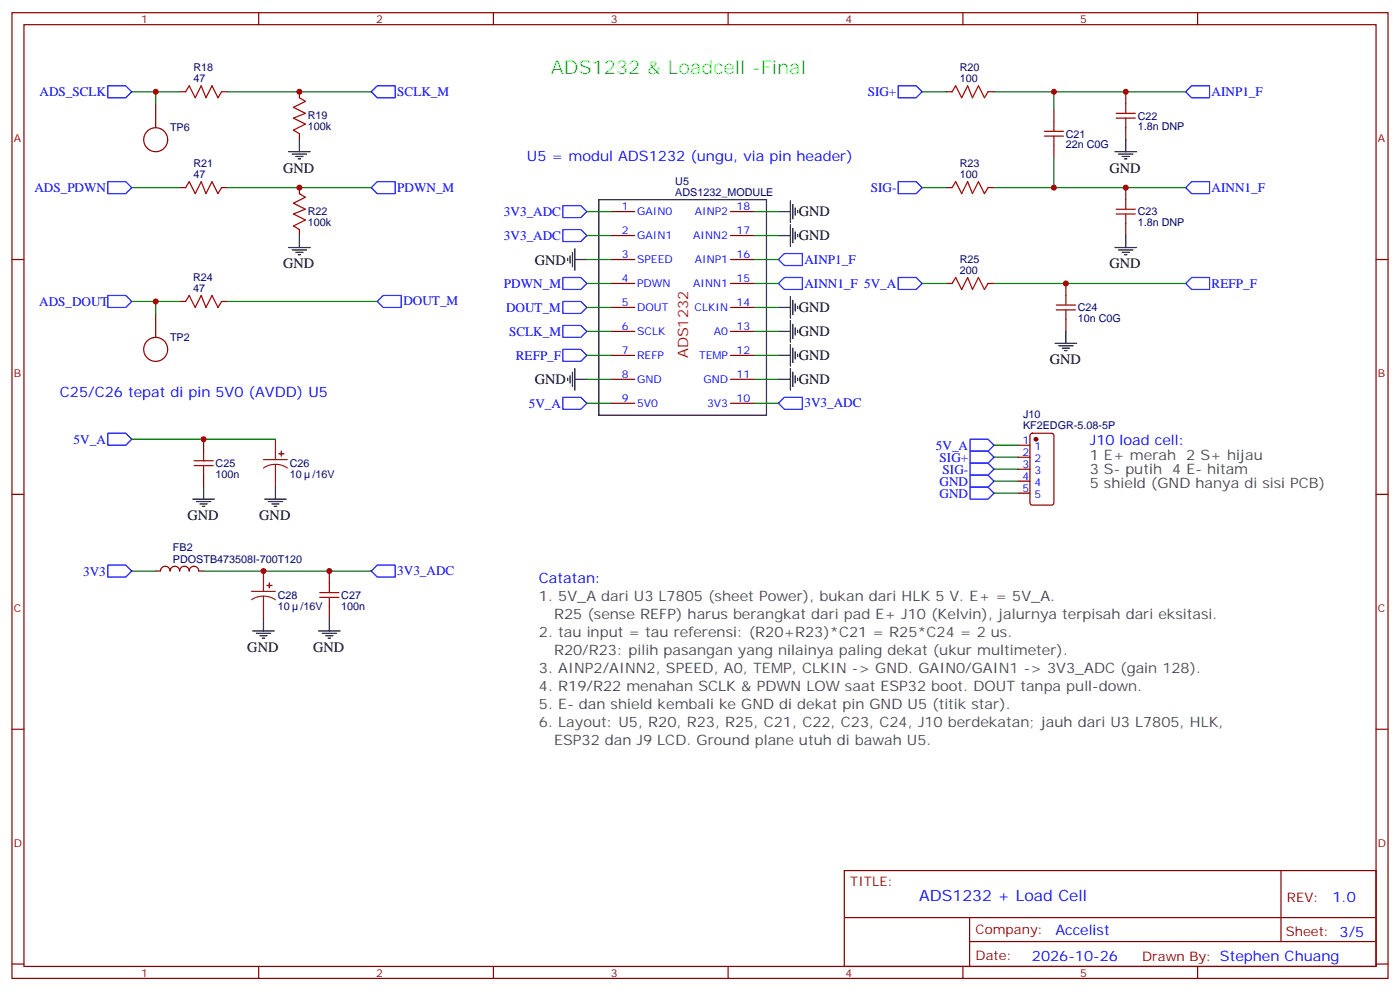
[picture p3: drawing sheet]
<svg xmlns="http://www.w3.org/2000/svg" width="412mm" height="292mm" viewBox="0 0 412 292" stroke-linecap="round" stroke-linejoin="round" font-family="sans-serif">
<g fill="none" stroke="#870000" stroke-width=".35">
<path d="M3.5 3.7h405.4v284.4h-405.4zM7.1 7.3h398.2v277.3h-398.2zM76.2 3.7v3.6M145.3 3.7v3.6M214.5 3.7v3.6M283.6 3.7v3.6M352.8 3.7v3.6M45.9 30.6v7M52.9 27h1.8M65.3 27h1.7M88.2 27v1.8M88.2 39.4v1.7"/>
<path d="M278.7 27h1.8M291 27h1.8M310.4 32.3v3.5M331.6 27v3.6M331.6 37.6v3.5M52.9 55.2h1.8M65.3 55.2h1.7M88.2 55.2v1.8M278.7 55.2h1.8M291 55.2h1.8M310.4 42.9v3.5M331.6 55.2v3.6"/>
<path d="M3.5 76.4h3.6M88.2 67.6v1.8M179.9 76.4h7.1M179.9 62.3h7.1M179.9 69.4h7.1M215.2 76.4h7M215.2 62.3h7M215.2 69.4h7M331.6 65.8v3.6M405.3 76.4h3.6M45.9 92.3v7M52.9 88.8h1.8"/>
<path d="M65.3 88.8h1.7M179.9 83.5h7.1M179.9 90.5h7.1M179.9 97.6h7.1M215.2 83.5h7M215.2 90.5h7M215.2 97.6h7M278.7 83.5h1.8M291 83.5h1.8M314 83.5v3.5M314 94.1v3.5M179.9 104.6h7.1"/>
<path d="M179.9 111.7h7.1M179.9 118.7h7.1M215.2 104.6h7M215.2 111.7h7M215.2 118.7h7M60 129.3v3.6M60 139.9v3.5M299.9 131.1h3.5M299.9 134.6h3.5M299.9 138.1h3.5M303.6 127.8l.5-.2h5.6l.7 .4v20l-.4 .7h-5.9l-.7-.4v-20zM3.5 145.6h3.6"/>
<path d="M299.9 141.7h3.5M299.9 145.2h3.5M405.3 145.6h3.6M45.9 168.1h1.4a1.41 1.41 0 0 1 1.4-1.4 1.41 1.41 0 0 1 1.4 1.4 1.41 1.41 0 0 1 1.4-1.4 1.41 1.41 0 0 1 1.4 1.4 1.41 1.41 0 0 1 1.4-1.4 1.41 1.41 0 0 1 1.4 1.4 1.41 1.41 0 0 1 1.4-1.4 1.41 1.41 0 0 1 1.5 1.4h1.4M97 168.1v3.6M97 178.7v3.5M3.5 214.7h3.6M405.3 214.7h3.6M248.7 256.3h156.6v28.3h-156.6zM377.3 256.4v20.8M248.7 270.2h156.5M285.6 277.2h119.6"/>
<path d="M285.6 270.2v14.1M3.5 283.8h3.6M76.2 284.6v3.5M145.3 284.6v3.5M214.5 284.6v3.5M283.6 284.6v3.5M352.8 284.6v3.5M405.3 283.8h3.6"/>
<circle cx="45.9" cy="41.1" r="3.5"/>
<circle cx="45.9" cy="102.9" r="3.5"/>
</g>
<g fill="none" stroke="#000" stroke-width=".35">
<path d="M85 44.7h6.4M86.1 45.4h4.2M87.1 46.1h2.2M87.8 46.8h.7M88.2 41.1v3.6M176.4 58.8h49.4v63.5h-49.4zM232.8 59.1v6.4M328.4 44.7h6.4M329.5 45.4h4.2M330.6 46.1h2.1M331.3 46.8h.7M331.6 41.1v3.6"/>
<path d="M85 72.9h6.4M86.1 73.6h4.2M87.1 74.3h2.2M87.8 75h.7M88.2 69.4v3.5M167.2 76.1v.7M167.9 75.4v2.1M168.6 74.3v4.2M169.3 73.2v6.4M169.3 76.4h3.6M229.3 69.4h3.5M229.3 62.3h3.5"/>
<path d="M232.8 66.2v6.3M233.5 60.2v4.2M233.5 67.2v4.3M234.2 61.2v2.2M234.2 68.3v2.1M234.9 61.9v.8M234.9 69v.7M328.4 72.9h6.4M329.5 73.6h4.2M330.6 74.3h2.1M331.3 75h.7M331.6 69.4v3.5"/>
<path d="M229.3 97.6h3.5M229.3 90.5h3.5M232.8 87.3v6.4M232.8 94.4v6.4M233.5 88.4v4.2M233.5 95.5v4.2M234.2 89.5v2.1M234.2 96.5v2.1M234.9 90.2v.7M234.9 97.2v.7M314 97.6v3.5M167.2 111.3v.7"/>
<path d="M167.9 110.6v2.1M168.6 109.6v4.2M169.3 111.7h3.6M169.3 108.5v6.4M229.3 111.7h3.5M229.3 104.6h3.5M232.8 101.5v6.3M232.8 108.5v6.4M233.5 102.5v4.3M233.5 109.6v4.2M234.2 103.6v2.1M234.2 110.6v2.1"/>
<path d="M234.9 104.3v.7M234.9 111.3v.7M310.8 101.1h6.3M311.9 101.8h4.2M312.9 102.5h2.1M313.6 103.2h.7M56.8 147h6.3M57.9 147.7h4.2M58.9 148.4h2.1M59.6 149.1h.7M60 143.4v3.6M78 147h6.3"/>
<path d="M79 147.7h4.3M80.1 148.4h2.1M80.8 149.1h.7M81.1 143.4v3.6M74.4 185.8h6.4M75.5 186.5h4.2M76.6 187.2h2.1M77.3 187.9h.7M77.6 182.2v3.6M93.8 185.8h6.4M94.9 186.5h4.2M96 187.2h2.1"/>
<path d="M96.7 187.9h.7M97 182.2v3.6"/>
</g>
<g fill="none" stroke="#a10000" stroke-width=".35">
<path d="M54.7 27l1-1.7 1.8 3.5 1.8-3.5 1.4 3.5 1.7-3.5 1.8 3.5 1.1-1.8M88.2 28.8l1.8 1-3.6 1.8 3.6 1.8-3.6 1.4 3.6 1.7-3.6 1.8 1.8 1.1M280.5 27l1-1.7 1.8 3.5 1.7-3.5 1.5 3.5 1.7-3.5 1.8 3.5 1-1.8M307.6 38.7h5.7M310.4 35.8v2.9M328.8 34.8h5.6M328.8 33.4h5.6M331.6 30.6v2.8M331.6 34.8v2.8M54.7 55.2l1-1.7 1.8 3.5 1.8-3.5 1.4 3.5 1.7-3.5 1.8 3.5 1.1-1.8M88.2 57l1.8 1.1-3.6 1.7 3.6 1.8-3.6 1.4 3.6 1.8-3.6 1.7 1.8 1.1M280.5 55.2l1-1.7 1.8 3.5 1.7-3.5 1.5 3.5 1.7-3.5 1.8 3.5 1-1.8"/>
<path d="M307.6 40.1h5.7M310.4 40.1v2.8M331.6 58.8v2.8M328.8 63h5.6M328.8 61.6h5.6M331.6 63v2.8M54.7 88.8l1-1.8 1.8 3.5 1.8-3.5 1.4 3.5 1.7-3.5 1.8 3.5 1.1-1.7M280.5 83.5l1-1.8 1.8 3.5 1.7-3.5 1.5 3.5 1.7-3.5 1.8 3.5 1-1.7M311.1 91.2h5.7M311.1 89.8h5.7M314 87v2.8M314 91.2v2.9"/>
<path d="M57.1 137.1h5.7M57.1 135.7h5.7M60 132.9v2.8M60 137.1v2.8M94.2 175.9h5.6M94.2 174.5h5.6M97 171.7v2.8M97 175.9v2.8"/>
</g>
<path d="M77.6 135.3h7.1M81.1 136.7l-1.8 .3-1.7 .8M81.1 136.7l1.9 .3 1.7 .8M81.1 129.3v6M81.1 136.7v6.7M74.1 174.1h7M77.6 175.5l-1.8 .3-1.7 .8M77.6 175.5l1.9 .3 1.6 .8M77.6 168.1v6M77.6 175.5v6.7" fill="none" stroke="#8c2424" stroke-width=".35"/>
<g fill="#8c2424" stroke="#8c2424" stroke-width=".35">
<path d="M78.7 172.4h1.4z"/>
<path d="M79.3 171.7l.1 1.4z"/>
<path d="M82.2 133.6h1.4z"/>
<path d="M82.9 132.9v1.4z"/>
</g>
<g fill="none" stroke="#00f" stroke-width=".35">
<path d="M31.7 25.3h5.3l1.8 1.7-1.8 1.8h-5.3zM109.4 27l1.7-1.7h5.3v3.5h-5.3zM264.6 25.3h5.3l1.7 1.7-1.7 1.8h-5.3zM349.2 27l1.8-1.7h5.3v3.5h-5.3zM31.7 53.5h5.3l1.8 1.7-1.8 1.8h-5.3zM109.4 55.2l1.7-1.7h5.3v3.5h-5.3zM264.6 53.5h5.3l1.7 1.7-1.7 1.8h-5.3zM349.2 55.2l1.8-1.7h5.3v3.5h-5.3zM165.8 67.6h5.3l1.8 1.8-1.8 1.7h-5.3zM165.8 60.5h5.3l1.8 1.8-1.8 1.8h-5.3zM229.3 76.4l1.8-1.8h5.3v3.6h-5.3zM31.7 87h5.3l1.8 1.8-1.8 1.7h-5.3z"/>
<path d="M111.1 88.8l1.8-1.8h5.3v3.5h-5.3zM165.8 95.8h5.3l1.8 1.8-1.8 1.7h-5.3zM165.8 88.8h5.3l1.8 1.7-1.8 1.8h-5.3zM165.8 81.7h5.3l1.8 1.8-1.8 1.7h-5.3zM229.3 83.5l1.8-1.8h5.3v3.5h-5.3zM264.6 81.7h5.3l1.7 1.8-1.7 1.7h-5.3zM349.2 83.5l1.8-1.8h5.3v3.5h-5.3zM165.8 117h5.3l1.8 1.7-1.8 1.8h-5.3zM165.8 102.9h5.3l1.8 1.7-1.8 1.8h-5.3zM229.3 118.7l1.8-1.7h5.3v3.5h-5.3zM31.7 127.6h5.3l1.8 1.7-1.8 1.8h-5.3zM285.8 139.9h5.2l1.8 1.8-1.8 1.7h-5.2z"/>
<path d="M285.8 136.4h5.2l1.8 1.7-1.8 1.8h-5.2zM285.8 132.9h5.2l1.8 1.7-1.8 1.8h-5.2zM285.8 129.3h5.2l1.8 1.8-1.8 1.8h-5.2zM285.8 143.4h5.2l1.8 1.8-1.8 1.8h-5.2zM31.7 166.4h5.3l1.8 1.7-1.8 1.8h-5.3zM109.4 168.1l1.7-1.7h5.3v3.5h-5.3z"/>
</g>
<circle cx="305.2" cy="129.3" r=".53" fill="#870000" stroke="#870000" stroke-width=".35"/>
<g fill="none" stroke="#008700" stroke-width=".35">
<path d="M38.8 27h14.1M45.9 27v3.6M67 27h42.4M271.6 27h7.1M292.8 27h56.4M310.4 27v5.3M38.8 55.2h14.1M67 55.2h42.4M271.6 55.2h7.1M292.8 55.2h56.4M310.4 46.4v8.8M172.9 62.3h7"/>
<path d="M172.9 69.4h7M172.9 76.4h7M222.2 62.3h7.1M222.2 69.4h7.1M222.2 76.4h7.1M38.8 88.8h14.1M45.9 88.8v3.5M67 88.8h44.1M172.9 83.5h7M172.9 90.5h7M172.9 97.6h7M222.2 83.5h7.1"/>
<path d="M222.2 90.5h7.1M222.2 97.6h7.1M271.6 83.5h7.1M292.8 83.5h56.4M172.9 104.6h7M172.9 111.7h7M172.9 118.7h7M222.2 104.6h7.1M222.2 111.7h7.1M222.2 118.7h7.1M38.8 129.3h42.3M292.8 131.1h7.1"/>
<path d="M292.8 134.6h7.1M292.8 138.1h7.1M292.8 141.7h7.1M292.8 145.2h7.1M38.8 168.1h7.1M60 168.1h49.4"/>
</g>
<g fill="#c00">
<circle cx="88.2" cy="27" r=".88"/>
<circle cx="88.2" cy="55.2" r=".88"/>
<circle cx="310.4" cy="55.2" r=".88"/>
<circle cx="331.6" cy="27" r=".88"/>
<circle cx="331.6" cy="55.2" r=".88"/>
<circle cx="314" cy="83.5" r=".88"/>
<circle cx="60" cy="129.3" r=".88"/>
<circle cx="310.4" cy="27" r=".88"/>
<circle cx="45.9" cy="88.8" r=".88"/>
<circle cx="45.9" cy="27" r=".88"/>
<circle cx="77.6" cy="168.1" r=".88"/>
<circle cx="97" cy="168.1" r=".88"/>
</g>
<text font-size="5.6" fill="#3f3" x="162.3" y="21.7">ADS1232 &amp; Loadcell -Final</text>
<text font-size="4.6" fill="#00f" x="270.8" y="265.4">ADS1232 + Load Cell</text>
<g font-size="4.2" fill="#00f">
<text x="155.2" y="47.5">U5 = modul ADS1232 (ungu, via pin header)</text>
<text x="17.6" y="117">C25/C26 tepat di pin 5V0 (AVDD) U5</text>
<text x="321" y="131.1">J10 load cell:</text>
<text x="158.7" y="171.7">Catatan:</text>
<text x="392.5" y="265.6">1.0</text>
<text x="310.9" y="275.2">Accelist</text>
<text x="304" y="283">2026-10-26</text>
</g>
<g font-size="4.2">
<text x="83.4" y="50.8">GND</text>
<text x="326.8" y="50.8">GND</text>
<text x="235.3" y="63.7">GND</text>
<text x="235.3" y="70.8">GND</text>
<text x="157.5" y="77.9">GND</text>
<text x="83.4" y="79">GND</text>
<text x="326.8" y="79">GND</text>
<text x="235.3" y="91.9">GND</text>
<text x="235.3" y="99">GND</text>
<text x="235.3" y="106">GND</text>
<text x="309.2" y="107.2">GND</text>
<text x="157.5" y="113.2">GND</text>
<text x="235.3" y="113.1">GND</text>
<text x="55.2" y="153.1">GND</text>
<text x="76.4" y="153.1">GND</text>
<text x="72.8" y="191.9">GND</text>
<text x="92.2" y="191.9">GND</text>
</g>
<text font-size="4.2" fill="#f00" x="202.7" y="105.5" transform="rotate(-90 202.7 105.5)">ADS1232</text>
<g font-size="4.2" fill="#444">
<text x="321" y="135.3">1 E+ merah</text>
<text x="349.5" y="135.3">2 S+ hijau</text>
<text x="321" y="139.6">3 S- putih</text>
<text x="321" y="143.8">5 shield (GND hanya di sisi PCB)</text>
<text x="345.3" y="139.6">4 E- hitam</text>
<text x="158.7" y="177">1. 5V_A dari U3 L7805 (sheet Power), bukan dari HLK 5 V. E+ = 5V_A.</text>
<text x="163.2" y="182.2">R25 (sense REFP) harus berangkat dari pad E+ J10 (Kelvin), jalurnya terpisah dari eksitasi.</text>
<text x="158.7" y="187.5">2. tau input = tau referensi: (R20+R23)*C21 = R25*C24 = 2 us.</text>
<text x="163.2" y="192.8">R20/R23: pilih pasangan yang nilainya paling dekat (ukur multimeter).</text>
<text x="158.7" y="198.1">3. AINP2/AINN2, SPEED, A0, TEMP, CLKIN -&gt; GND. GAIN0/GAIN1 -&gt; 3V3_ADC (gain 128).</text>
<text x="158.7" y="203.4">4. R19/R22 menahan SCLK &amp; PDWN LOW saat ESP32 boot. DOUT tanpa pull-down.</text>
<text x="158.7" y="208.7">5. E- dan shield kembali ke GND di dekat pin GND U5 (titik star).</text>
<text x="158.7" y="214">6. Layout: U5, R20, R23, R25, C21, C22, C23, C24, J10 berdekatan; jauh dari U3 L7805, HLK,</text>
<text x="163.2" y="219.3">ESP32 dan J9 LCD. Ground plane utuh di bawah U5.</text>
</g>
<g font-size="3.9" fill="#00f">
<text x="11.6" y="28.4">ADS_SCLK</text>
<text x="117" y="28.2">SCLK_M</text>
<text x="255.6" y="28.4">SIG+</text>
<text x="356.9" y="28.2">AINP1_F</text>
<text x="10.1" y="56.6">ADS_PDWN</text>
<text x="117" y="56.4">PDWN_M</text>
<text x="256.5" y="56.6">SIG-</text>
<text x="356.9" y="56.4">AINN1_F</text>
<text x="148.5" y="63.6">3V3_ADC</text>
<text x="148.5" y="70.7">3V3_ADC</text>
<text x="237" y="77.6">AINP1_F</text>
<text x="118.8" y="89.9">DOUT_M</text>
<text x="148.5" y="84.8">PDWN_M</text>
<text x="237" y="84.7">AINN1_F 5V_A</text>
<text x="356.9" y="84.7">REFP_F</text>
<text x="11.5" y="90.1">ADS_DOUT</text>
<text x="149.1" y="91.9">DOUT_M</text>
<text x="150" y="98.9">SCLK_M</text>
<text x="152" y="106">REFP_F</text>
<text x="237" y="119.9">3V3_ADC</text>
<text x="155.8" y="120.1">5V_A</text>
<text x="21.7" y="130.7">5V_A</text>
<text x="275.7" y="132.4">5V_A</text>
<text x="276.8" y="136">SIG+</text>
<text x="276.8" y="143">GND</text>
<text x="277.7" y="139.5">SIG-</text>
<text x="276.8" y="146.6">GND</text>
<text x="24.5" y="169.5">3V3</text>
<text x="117" y="169.3">3V3_ADC</text>
</g>
<g font-size="3.9" fill="#800">
<text x="250.5" y="260.9">TITLE:</text>
<text x="379.1" y="265.6">REV:</text>
<text x="287.4" y="275.1">Company:</text>
<text x="378.7" y="275.7">Sheet: 3/5</text>
<text x="287.4" y="282.8">Date:</text>
<text x="336.4" y="282.9">Drawn By: Stephen Chuang</text>
</g>
<g font-size="3.2" fill="#800">
<text x="41.6" y="6.7">1</text>
<text x="110.8" y="6.7">2</text>
<text x="179.9" y="6.7">3</text>
<text x="249.1" y="6.7">4</text>
<text x="318.2" y="6.7">5</text>
<text x="4.1" y="41.8">A</text>
<text x="405.9" y="41.8">A</text>
<text x="4.1" y="111">B</text>
<text x="405.9" y="111">B</text>
<text x="4.1" y="180.1">C</text>
<text x="405.9" y="180.1">C</text>
<text x="4.1" y="249.3">D</text>
<text x="405.9" y="249.3">D</text>
<text x="41.6" y="287.5">1</text>
<text x="110.8" y="287.5">2</text>
<text x="179.9" y="287.5">3</text>
<text x="249.1" y="287.5">4</text>
<text x="318.2" y="287.5">5</text>
</g>
<g font-size="3.2" fill="#000080">
<text x="57" y="21">R18</text>
<text x="282.7" y="21">R20</text>
<text x="57" y="24.2">47</text>
<text x="282.7" y="24.2">100</text>
<text x="90.7" y="35.1">R19</text>
<text x="335.1" y="35.2">C22</text>
<text x="50.1" y="38.5">TP6</text>
<text x="90.7" y="38.3">100k</text>
<text x="314" y="40.5">C21</text>
<text x="335.1" y="38.4">1.8n DNP</text>
<text x="314" y="43.7">22n C0G</text>
<text x="57" y="52.4">47</text>
<text x="57" y="49.2">R21</text>
<text x="282.7" y="52.4">100</text>
<text x="282.7" y="49.2">R23</text>
<text x="198.9" y="57.6">ADS1232_MODULE</text>
<text x="198.9" y="54.5">U5</text>
<text x="90.7" y="63.4">R22</text>
<text x="335.1" y="63.4">C23</text>
<text x="90.7" y="66.5">100k</text>
<text x="335.1" y="66.6">1.8n DNP</text>
<text x="282.7" y="77.5">R25</text>
<text x="56.9" y="82.7">R24</text>
<text x="282.7" y="80.6">200</text>
<text x="56.9" y="85.9">47</text>
<text x="317.5" y="94.8">10n C0G</text>
<text x="317.5" y="91.7">C24</text>
<text x="50.1" y="100.3">TP2</text>
<text x="301.4" y="122.9">J10</text>
<text x="301.4" y="126.3">KF2EDGR-5.08-5P</text>
<text x="63.5" y="137.5">C25</text>
<text x="85.4" y="137.5">C26</text>
<text x="63.5" y="140.7">100n</text>
<text x="85.4" y="140.7">10</text>
<text x="92.1" y="140.7">/16V</text>
<text x="50.9" y="165.7">PDOSTB473508I-700T120</text>
<text x="50.9" y="162.3">FB2</text>
<text x="81.8" y="179.5">10</text>
<text x="81.8" y="176.3">C28</text>
<text x="88.6" y="179.5">/16V</text>
<text x="100.5" y="179.5">100n</text>
<text x="100.5" y="176.3">C27</text>
</g>
<g font-size="3.2" fill="#00f">
<text x="183.2" y="61.9">1</text>
<text x="187.7" y="63.4">GAIN0</text>
<text x="204.7" y="63.4">AINP2</text>
<text x="217" y="61.9">18</text>
<text x="183.2" y="69">2</text>
<text x="187.7" y="70.4">GAIN1</text>
<text x="204.2" y="70.4">AINN2</text>
<text x="217" y="69">17</text>
<text x="183.2" y="76.1">3</text>
<text x="187.7" y="77.5">SPEED</text>
<text x="204.7" y="77.5">AINP1</text>
<text x="217" y="76.1">16</text>
<text x="183.2" y="83.1">4</text>
<text x="217" y="83.1">15</text>
<text x="187.7" y="84.5">PDWN</text>
<text x="204.2" y="84.5">AINN1</text>
<text x="183.2" y="90.2">5</text>
<text x="187.7" y="91.6">DOUT</text>
<text x="204.6" y="91.6">CLKIN</text>
<text x="217" y="90.2">14</text>
<text x="183.2" y="97.2">6</text>
<text x="187.7" y="98.6">SCLK</text>
<text x="210.3" y="98.6">A0</text>
<text x="217" y="97.2">13</text>
<text x="183.2" y="104.3">7</text>
<text x="187.7" y="105.7">REFP</text>
<text x="205.9" y="105.7">TEMP</text>
<text x="217" y="104.3">12</text>
<text x="183.2" y="111.3">8</text>
<text x="187.7" y="112.7">GND</text>
<text x="207.2" y="112.7">GND</text>
<text x="217" y="111.3">11</text>
<text x="183.2" y="118.4">9</text>
<text x="187.7" y="119.8">5V0</text>
<text x="208.3" y="119.8">3V3</text>
<text x="217" y="118.4">10</text>
<text x="301.2" y="130.7">1</text>
<text x="301.2" y="134.3">2</text>
<text x="301.2" y="137.8">3</text>
<text x="304.7" y="132.5">1</text>
<text x="304.7" y="136">2</text>
<text x="301.2" y="141.3">4</text>
<text x="304.7" y="139.6">3</text>
<text x="304.7" y="143.1">4</text>
<text x="301.2" y="144.9">5</text>
<text x="304.7" y="146.6">5</text>
</g>
</svg>
